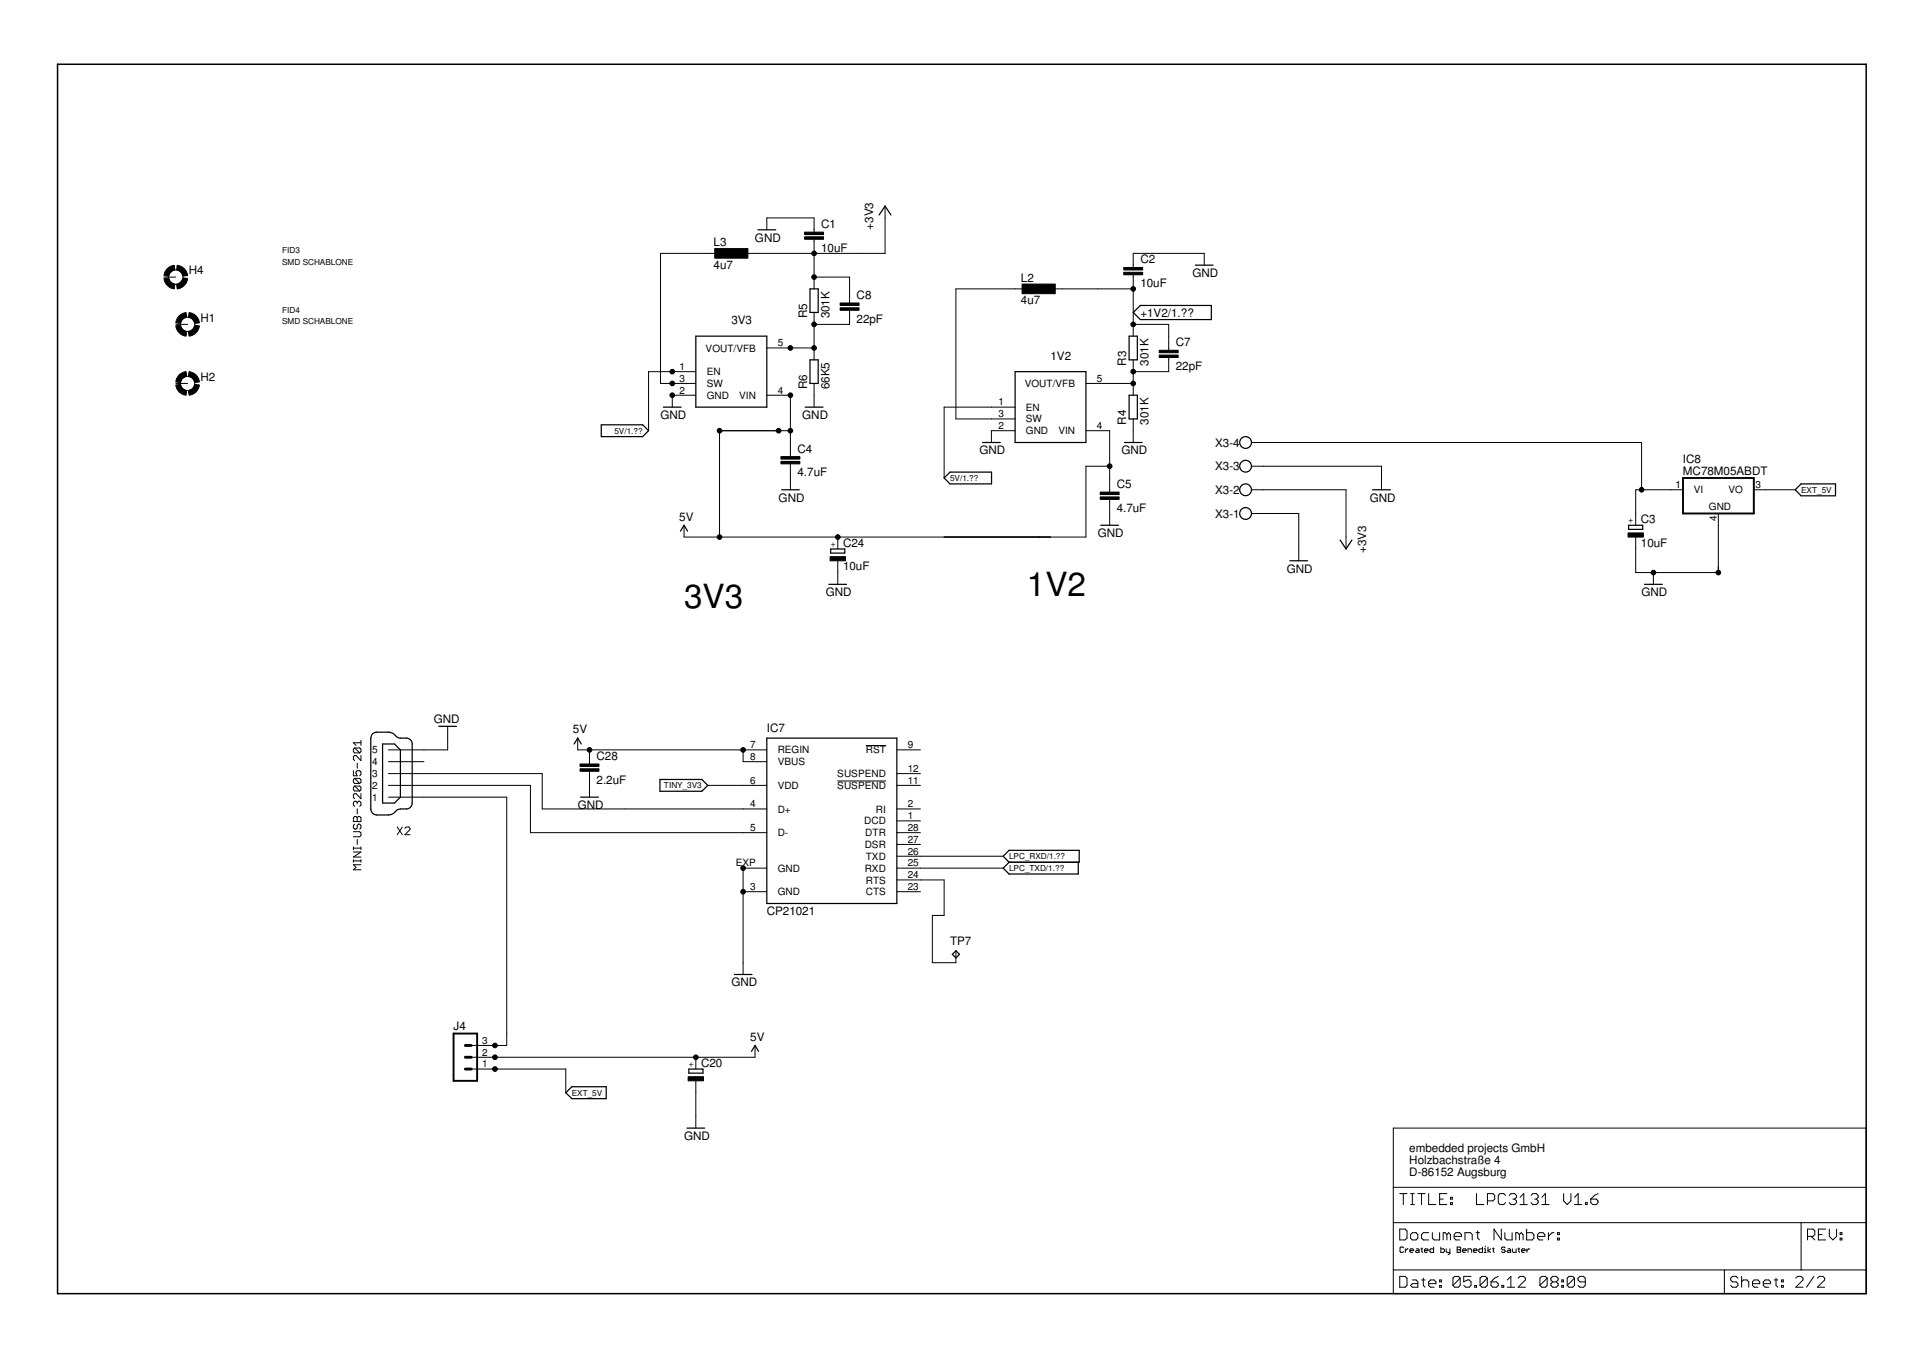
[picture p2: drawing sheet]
<svg xmlns="http://www.w3.org/2000/svg" width="297mm" height="210mm" viewBox="0 0 297 210" stroke-linecap="round" stroke-linejoin="round" font-family="sans-serif">
<g fill="#000" stroke="#000" stroke-width=".15">
<path d="M102 39.1h7.3zM109.3 39.1h1.8zM114.8 39.1h1.8zM116.6 39.1h9.1zM118.4 33.7v1.8zM118.4 33.7h7.3zM125.7 33.7v1.8zM125.7 37.3v1.8zM125.7 35.5v.4zM125.7 37v.3zM125.7 39.1v3.7zM125.7 39.1h7.4z"/>
<path d="M133.1 39.1h3.6zM136.7 31.8v1.9zM136.7 33.7v5.4zM175 39.1v1.9zM186 39.1v1.9zM175 39.1h11zM25.3 42.8h1.9zM27.2 50.1h1.8zM27.2 59.2h1.8zM100.2 57.4h3.6zM102 39.1v20.1zM103.8 57.4h3.7z"/>
<path d="M103.8 59.2h3.7zM102 59.2h1.8zM118.4 53.7h3.7zM125.7 42.8v1.8zM125.7 48.3v1.8zM125.7 53.7v1.9zM125.7 50.1v3.6zM122.1 53.7h3.6zM131.2 44.6v1.8zM131.2 48.3v1.8zM131.2 46.4v.4zM131.2 47.9v.4z"/>
<path d="M125.7 50.1h5.5zM131.2 42.8v1.8zM125.7 42.8h5.5zM147.7 44.6h9.1zM156.8 44.6h1.8zM162.3 44.6h1.8zM164.1 44.6h5.5zM169.6 44.6h5.4zM167.7 59.2h3.7zM175 42.8v1.8zM175 41v.3zM175 42.4v.4z"/>
<path d="M175 50.1v1.8zM175 55.6v1.8zM175 59.2v1.8zM175 57.4v1.8zM171.4 59.2h3.6zM175 44.6v5.5zM180.5 51.9v1.8zM180.5 55.6v1.8zM180.5 53.7v.4zM180.5 55.2v.4zM175 57.4h5.5zM180.5 50.1v1.8z"/>
<path d="M175 50.1h5.5zM100.2 57.4v9.1zM103.8 61h3.7zM103.8 61v1.9zM111.1 66.5v16.5zM111.1 66.5h9.2zM118.4 61h3.7zM122.1 68.3v1.9zM122.1 72v1.8zM122.1 70.2v.3zM122.1 71.6v.4zM122.1 73.8v1.8z"/>
<path d="M122.1 66.5v1.8zM122.1 61v5.5zM120.3 66.5h1.8zM125.7 59.2v1.8zM125.7 61v1.9zM145.8 62.9v10.9zM147.7 44.6v20.1zM153.1 62.9h3.7zM153.1 66.5h3.7zM153.1 64.7h3.7zM153.1 66.5v1.8zM145.8 62.9h7.3z"/>
<path d="M147.7 64.7h5.4zM167.7 72h3.7zM167.7 66.5h3.7zM171.4 73.8v1.8zM171.4 77.5v1.8zM171.4 75.6v.4zM171.4 77.1v.4zM171.4 79.3v1.8zM171.4 72v1.8zM171.4 66.5v5.5zM175 64.7v1.8zM175 66.5v1.8z"/>
<path d="M193.3 79.3h1.8zM193.3 75.6h1.8zM193.3 72h1.8zM193.3 68.3h1.8zM195.1 75.6h12.8zM195.1 72h18.3zM195.1 79.3h5.5zM195.1 68.3h58.5zM200.6 79.3v5.5zM207.9 75.6v7.4zM213.4 73.8v1.8zM213.4 72v1.8z"/>
<path d="M252.7 79.3v1.8zM252.7 75.6v3.7zM252.7 75.6h.9zM253.6 68.3v7.3zM258.1 75.6h1.9zM253.6 75.6h4.5zM270.9 75.6h1.8zM272.7 75.6h4.6zM105.7 81.1v1.9zM111.1 83h18.3zM105.7 83h5.4zM129.4 86.6v1.8z"/>
<path d="M129.4 83v1.8zM129.4 88.4v1.9zM129.4 83h31zM145.8 83h14.6zM160.4 83h7.3zM160.4 83h1.9zM145.8 83h16.5zM167.7 72v11zM200.6 84.8v1.8zM207.9 83v1.8zM252.7 83v1.8zM252.7 84.8v3.6z"/>
<path d="M252.7 88.4h2.7zM255.4 88.4v1.9zM255.4 88.4h10zM265.4 79.3v1.8zM265.4 81.1v6.4zM265.4 87.5v.9zM54.6 119v.8zM54.6 119.8h.6zM54.6 116.9v.4zM54.6 117.3l.2 .2zM54.6 115.7v.4zM54.6 115.7l.2-.2z"/>
<path d="M54.6 114.7h1.2zM54.8 116.7l-.2 .2zM54.6 116.1l.2 .2zM54.8 115.5h.8zM55 119.3v.1zM55.2 119l-.2 .3zM54.8 116.7h.2zM54.6 114.7l.4 .4zM55 119.4l.2 .4zM55.2 119h.4zM55.2 117.9v.8zM55.6 119l.2 .3z"/>
<path d="M54.8 116.3h.8zM55.6 115.5l.2 .2zM54.8 115.5l.8 .8zM55.8 119.3v.3zM55.8 119.6l-.2 .2zM55.8 116.7v.8zM55 116.7l.8 .8zM55.8 115.7v.4zM55.8 116.1l-.2 .2zM55.8 114.3v.8zM60 119.5h5.5zM60 117.6h5.5z"/>
<path d="M60 115.8h5.5zM65.5 115.8h3.7zM69.2 112.2v1.8zM69.2 114v1.8zM65.5 119.5h18.3zM89.2 114v1.8zM91.1 115.8v1.8zM91.1 117.6v.4zM91.1 119.1v.4zM89.2 115.8h1.9zM114.8 115.8h3.6zM114.8 117.6h3.6z"/>
<path d="M114.8 115.8v1.8zM91.1 115.8h23.7zM133.7 115.1h3.2zM138.5 115.8h3.7zM138.5 119.5h3.7zM54.6 134.3l.4-.3zM54.6 133.6h1.2zM54.6 132.8v.4zM54.6 132.4l1.2-.8zM54.6 130.8v.4zM54.6 129.2h1zM54.6 127.5v.4z"/>
<path d="M54.6 127.9l.2 .2zM54.6 126.3v.6zM54.6 126.3l.2-.2zM54.6 123.9v.4zM54.6 123.9l.2-.1zM54.6 122.8v.4zM54.6 123.2l.2 .2zM54.6 121.6v.4zM54.6 121.6l.2-.2zM54.6 120.4v.4zM54.6 120.4l.2-.2zM54.6 127.5l.2-.2z"/>
<path d="M54.8 128.1h.2zM54.8 126.1h.2zM54.6 124.3l.2 .2zM54.8 123.8h.2zM54.8 122.6l-.2 .2zM54.6 122l.2 .2zM54.8 121.4h.8zM54.6 120.8l.2 .2zM54.8 120.2h.8zM54.6 133.6l.4 .4zM55 128.1l.2-.2zM55 126.1l.2 .2z"/>
<path d="M55 123.8l.2 .1zM54.8 122.6h.2zM55.2 129.6v.8zM55.2 127.5v.4zM55.2 127.5l.2-.2zM55.2 126.3l.2-.2zM55.2 126.3v.6zM55.2 124.9v.8zM55.2 123.9v.2zM55.2 123.9l.2-.1zM55.4 127.3h.2zM55.4 126.1h.2z"/>
<path d="M55.4 123.8h.2zM55.6 129.2l.2-.1zM54.6 128.5h1zM55.6 127.3l.2 .2zM55.6 126.1l.2 .2zM55.6 123.8l.2 .1zM54.8 122.2h.8zM55.6 121.4l.2 .2zM54.8 121.4l.8 .8zM54.8 121h.8zM55.6 120.2l.2 .2zM54.8 120.2l.8 .8z"/>
<path d="M54.6 134.3h1.2zM55.8 132.8v.4zM54.6 133h1.2zM54.6 132.4h1.2zM54.6 131.6h1.2zM55.8 130.8v.4zM54.6 131h1.2zM55.8 128.6v.5zM55.6 128.5l.2 .1zM55.8 127.5v.4zM55.8 127.9l-.2 .2zM54.6 126.9h1.2z"/>
<path d="M55.8 126.3v.6zM55.8 123.9v.4zM55.8 124.3l-.2 .2zM55.8 122.6v.8zM55 122.6l.8 .8zM55.8 121.6v.4zM55.6 122.2l.2-.2zM55.8 120.4v.4zM55.8 120.8l-.2 .2zM61.4 127.7l.7 1.2zM62.1 127.7l-.7 1.2zM62.5 128.9l.8-.8z"/>
<path d="M62.7 127.7l-.2 .3zM62.7 127.7h.4zM62.5 128.9h.8zM63.3 128v.1zM63.1 127.7l.2 .3zM60 123.1h5.5zM60 121.3h5.5zM65.5 121.3h16.4zM65.5 123.1h12.8zM78.3 123.1v36.5zM81.9 121.3v7.3zM81.9 128.6h32.9z"/>
<path d="M83.8 119.5v5.4zM91.1 119.5v1.8zM91.1 121.3v1.8zM83.8 124.9h12.7zM114.8 121.3h3.6zM114.8 137.7h3.6zM114.8 124.9h3.6zM114.8 128.6h3.6zM114.8 134.1h3.6zM114.8 134.1v3.6zM114.8 137.7v11zM96.5 124.9h18.3z"/>
<path d="M109.3 121.3h5.5zM129.3 120.6h7.6zM138.5 121.3h3.7zM138.5 124.9h3.7zM138.5 126.8h3.7zM138.5 128.6h3.7zM138.5 130.4h3.7zM138.5 132.2h3.7zM138.5 134.1h3.7zM138.5 135.9h3.7zM138.5 137.7h3.7zM142.2 134.1h12.8z"/>
<path d="M142.2 132.2h12.8zM142.2 135.9h3.6zM145.8 135.9v5.5zM78.3 159.6v1.9zM114.8 148.7v1.8zM144 141.4v7.3zM144 148.7h3.7zM144 141.4h1.8zM147.7 146.9v1.8zM72.8 165.1h3.7zM72.8 163.3h3.7zM72.8 161.5h3.7z"/>
<path d="M76.5 163.3h31zM76.5 165.1h10.9zM76.5 161.5h1.8zM87.4 165.1v3.7zM107.5 166.9v1.9zM107.5 163.3v1.8zM107.5 172.4v1.8zM107.5 163.3h9.1zM107.5 168.8v3.6zM116.6 161.5v1.8zM215.2 174.2h73.1zM288.3 174.2v9.2z"/>
<path d="M215.2 199.8h51.2zM215.2 196.1v3.7zM215.2 196.1h51.2zM215.2 188.8v7.3zM215.2 183.4v5.4zM215.2 183.4h73.1zM215.2 174.2v9.2zM216.2 197.1v1.7zM216.2 198.8h.8zM216.2 184.4h1.1zM216.2 189.8v1.7zM216.2 191.5h.8z"/>
<path d="M216.3 192.7v.6zM216.3 193.3l.1 .1zM216.4 192.6l-.1 .1zM216.4 193.4h.3zM216.4 192.6h.3zM216.7 193.4l.1-.1zM216.8 184.4v1.7zM216.7 192.6l.1 .1zM217 198.8l.3-.3zM216.2 197.1h.8zM217 191.5l.3-.3zM216.2 189.8h.8z"/>
<path d="M217.1 192.9v.5zM217.1 193.2l.3-.3zM217.3 197.4v1.1zM217 197.1l.3 .3zM217.3 190.1v1.1zM217 189.8l.3 .3zM217.4 192.9h.1zM217.8 193v.3zM217.8 193l.1-.1zM218.2 198.3l-.3 .2zM217.9 186.1h.6zM217.9 184.4h.6z"/>
<path d="M217.9 190.7v.5zM217.9 191.2l.3 .3zM217.8 193.3l.1 .1zM217.9 192.9h.3zM218.2 197.7h.5zM217.9 198.5l.3 .3zM218.2 198.3h.8zM218.2 184.4v1.7zM218.2 191.5h.5zM218.2 190.4l-.3 .3zM217.9 193.4h.3zM218.2 192.9l.2 .1z"/>
<path d="M218.4 193v.2zM217.8 193.2h.6zM218.6 193.3l.2-.1zM218.7 197.7l.3 .3zM219 191.2l-.3 .3zM218.2 190.4h.5zM218.8 192.9h.3zM218.6 193.3l.2 .1zM218.8 193.2h.4zM219 198v.8zM218.2 198.8h.8zM219 184.4h1.1z"/>
<path d="M219 190.7v.5zM218.7 190.4l.3 .3zM219.1 192.9l.1 .1zM219.2 193v.4zM218.8 193.4h.4zM219.5 192.9h.2zM219.6 197.7h.5zM219.6 184.4v1.7zM219.6 190.7v.5zM219.6 191.2l.3 .3zM219.6 192.7v.6zM219.6 193.3l.1 .1z"/>
<path d="M219.9 197.4v1.1zM219.9 198.5l.2 .3zM219.9 190.4l-.3 .3zM219.9 191.5h.8zM220 193v.3zM220 193l.2-.1zM220 193.3l.2 .1zM220.2 192.9h.2zM220.2 193.4h.2zM220.4 192.9l.2 .1zM220.6 193v.2zM220 193.2h.6z"/>
<path d="M220.7 198v.5zM220.7 198l.3-.3zM220.7 184.4v1.7zM220.7 186.1h1.1zM219.9 190.4h.8zM220.9 193v.3zM220.9 193l.1-.1zM220.7 198.5l.3 .3zM221 197.7h.5zM220.9 193.3l.1 .1zM221 192.9h.4zM221.3 190.4v.8z"/>
<path d="M221.3 191.2l.2 .3zM221.4 192.6v.8zM221 193.4h.4zM221 198.8h.5zM221.5 197.7l.3 .3zM221.5 191.5h.9zM221.8 198v.3zM220.7 198.3h1.1zM222.4 197.7h.2zM222.4 197.7v.3zM222.4 198.5h.2zM222.4 198.5v.3z"/>
<path d="M222.4 184.4v1.7zM222.4 186.1h1.1zM222.4 185.2h.5zM222.4 190.4v1.1zM222.6 192.6v.8zM222.6 193.4h.4zM222.6 197.7v.3zM222.4 198h.2zM222.6 198.5v.3zM222.4 198.8h.2zM222.9 190.4v1.1zM222.9 190.4h.3z"/>
<path d="M223 193.4l.1-.1zM222.6 192.9h.4zM223.1 193v.3zM223 192.9l.1 .1zM223.2 190.4l.3 .3zM223.4 192.9v.4zM223.4 193.3l.1 .1zM222.4 184.4h1.1zM223.5 190.7v.8zM223.8 190.4l-.3 .3zM223.5 193.4h.5zM223.8 190.4l.2 .3z"/>
<path d="M223.7 193.7h.1zM224 192.9v.7zM224 193.6l-.2 .1zM224 184.9h.3zM224 184.9v.3zM224 185.8h.3zM224 185.8v.3zM224 190.7v.8zM224.3 184.9v.3zM224 185.2h.3zM224.3 185.8v.3zM224 186.1h.3z"/>
<path d="M224.4 197.4v1.1zM224.4 197.4l.3-.3zM224.4 198.5l1.1-1.1zM224.6 190.7v.5zM224.9 190.4l-.3 .3zM224.7 197.1h.6zM224.4 198.5l.3 .3zM224.6 191.2l.3 .3zM224.9 190.4h.6zM225.1 192.6v.8zM225.1 192.6h.4zM225.1 193h.4z"/>
<path d="M225.3 197.1l.2 .3zM224.7 198.8h.6zM224.9 191.5h.6zM225.5 190.4l.2 .3zM225.5 192.6l.1 .1zM225.5 193l.1 .2zM225.1 193.4h.4zM225.5 197.4v1.1zM225.5 198.5l-.2 .3zM225.6 192.7v.2zM225.6 192.9l-.1 .1zM225.6 193.2v.1z"/>
<path d="M225.6 193.3l-.1 .1zM225.7 190.7v.3zM224.6 191h1.1zM225.9 193v.3zM225.9 193l.2-.1zM225.9 193.3l.2 .1zM226.1 192.9h.2zM226.1 197.1v.9zM226.1 198l.6-.3zM226.3 190.4v1.1zM226.3 190.4h.8zM226.1 193.4h.2z"/>
<path d="M226.3 192.9l.2 .1zM226.1 198.5l.3 .3zM226.5 193v.2zM225.9 193.2h.6zM226.7 197.7h.2zM226.8 192.9v.5zM226.8 192.9h.4zM226.9 197.7l.3 .3zM226.4 198.8h.5zM227.1 190.4l.3 .3zM227.2 192.9l.1 .1zM226.1 197.1h1.1z"/>
<path d="M227.2 198v.5zM227.2 198.5l-.3 .3zM227.3 193v.4zM227.4 190.7v.8zM227.6 193v.3zM227.7 192.9l-.1 .1zM227.6 193.3l.1 .1zM227.7 192.9h.3zM227.8 198.5v.3zM227.8 198.5h.3zM228 190.4h.5zM227.7 193.4h.3z"/>
<path d="M228 192.9l.2 .1zM228.1 198.5v.3zM227.8 198.8h.3zM228.1 184.4v1.7zM228.1 186.1h1.1zM228.2 193v.2zM227.6 193.2h.6zM228.3 190.1v1.1zM228.3 191.2l.2 .3zM228.4 193v.3zM228.4 193l.2-.1zM228.4 193.3l.2 .1z"/>
<path d="M228.6 192.9h.4zM228.6 197.4v1.1zM228.6 197.4l.3-.3zM228.6 198.5l1.1-1.1zM228.9 197.1h.6zM228.6 198.5l.3 .3zM229 192.6v.8zM228.6 193.4h.4zM229.3 192.9h.1zM229.3 193.4h.2zM229.4 192.9v.5zM229.4 192.5v.1z"/>
<path d="M229.5 197.1l.2 .3zM228.9 198.8h.6zM229.7 197.4v1.1zM229.7 198.5l-.2 .3zM229.8 184.4v1.7zM229.8 184.4h.8zM229.8 192.6v.8zM229.8 193.2l.5-.3zM229.8 193.2l.5 .2zM230.3 198v.5zM230.3 198.5l.3 .3zM230.5 192.9h.3z"/>
<path d="M230.6 198.8h.6zM230.6 184.4l.3 .2zM229.8 185.5h.8zM230.7 192.7v.6zM230.7 193.3l.1 .1zM230.8 189.8v1.7zM230.8 189.8l1.1 1.7zM230.9 197.4l-.6 .6zM230.9 184.6v.6zM230.9 185.2l-.3 .3zM231.2 198.8l.2-.3zM230.3 198h.9z"/>
<path d="M230.9 197.4l.5-.3zM231.4 198.3v.2zM231.2 198l.2 .3zM231.4 184.6v1.2zM231.4 185.8l.3 .3zM231.7 184.4l-.3 .2zM231.7 186.1h.6zM231.9 189.8v1.7zM231.9 192.7v.2zM231.9 192.9l.2 .1zM232 198.5v.3zM232 198.5h.3z"/>
<path d="M231.9 192.7l.2-.1zM232.1 193h.3zM231.9 193.3l.2 .1zM232.3 198.5v.3zM232 198.8h.3zM231.7 184.4h.6zM232.6 185.8l-.3 .3zM232.1 192.6h.3zM232.4 193l.1 .2zM232.1 193.4h.3zM232.4 190.4v.8zM232.4 191.2l.3 .3z"/>
<path d="M232.4 192.6l.1 .1zM232.5 193.2v.1zM232.5 193.3l-.1 .1zM232.3 184.4l.3 .2zM232.7 191.5h.9zM232.9 193.2l-.1 .1zM232.8 197.7l.6-.6zM232.8 198.8h1.2zM232.9 192.9h.3zM232.8 193.3l.1 .1zM232.9 193.2h.4zM233.4 184.4l-.3 .2z"/>
<path d="M233.2 192.9l.1 .1zM233.3 193v.4zM232.9 193.4h.4zM233.4 197.1v1.7zM233.4 184.4h.6zM233.1 185.8l.3 .3zM233.6 190.4v1.1zM233.6 192.9v.4zM233.6 193.3l.2 .1zM233.8 193.4h.4zM234 184.4l.2 .2zM233.7 185.2h.3z"/>
<path d="M234 185.2l.2 .3zM233.4 186.1h.6zM234.1 190.4v1.1zM234.1 190.4h.3zM234.2 192.9v.5zM234.2 184.6v.3zM234 185.2l.2-.3zM234.2 185.5v.3zM234.2 185.8l-.2 .3zM234.4 190.4l.3 .3zM234.5 192.9h.2zM234.5 198.8l1.1-1.1z"/>
<path d="M234.6 192.7v.6zM234.6 193.3l.1 .1zM234.7 190.7v.8zM234.7 190.7l.3-.3zM234.5 197.4l.3-.3zM234.8 184.9l.6-.5zM234.8 186.1h1.1zM235 190.4l.3 .3zM235 193v.3zM235.2 192.9l-.2 .1zM235 193.3l.2 .1zM235.2 192.9h.2z"/>
<path d="M235.3 190.7v.8zM234.8 197.1h.5zM235.4 184.4v1.7zM235.2 193.4h.2zM235.4 192.9l.2 .1zM235.6 193v.2zM235 193.2h.6zM234.5 198.8h1.1zM235.6 197.4v.3zM235.3 197.1l.3 .3zM235.8 189.8v1.7zM235.8 191.5h.9z"/>
<path d="M235.9 192.9v.5zM235.9 193.2l.3-.3zM236.2 192.9h.1zM236.5 184.6l.3-.2zM236.7 191.5l.2-.3zM235.8 190.4h.9zM236.8 184.4h.5zM236.5 185.8l.3 .3zM236.9 190.7v.5zM236.7 190.4l.2 .3zM237.3 184.4l.3 .2zM237 185.2h.3z"/>
<path d="M237.3 185.2l.3 .3zM236.8 186.1h.5zM237.5 190.7v.5zM237.8 190.4l-.3 .3zM237.6 184.6v.3zM237.3 185.2l.3-.3zM237.6 185.5v.3zM237.6 185.8l-.3 .3zM237.5 191.2l.3 .3zM237.8 190.4h.5zM237.9 197.4v1.1zM237.9 197.4l.3-.3z"/>
<path d="M237.9 198.5l1.1-1.1zM238.2 197.1h.5zM237.9 198.5l.3 .3zM238.7 184.4l-.5 .5zM238.2 186.1h1.1zM237.8 191.5h.5zM238.3 190.4l.3 .3zM238.6 190.7v.3zM237.5 191h1.1zM238.7 197.1l.3 .3zM238.2 198.8h.5zM238.7 184.4v1.7z"/>
<path d="M239 197.4v1.1zM238.7 198.8l.3-.3zM239.2 190.4v1.1zM239.2 191l.6-.6zM239.6 197.4l.2-.3zM239.6 198.3v.2zM239.6 198.3l.2-.3zM239.6 197.4v.3zM239.8 190.4h.2zM239.8 197.1h.6zM239.6 198.5l.2 .3zM239.6 197.7l.2 .3z"/>
<path d="M239.8 198h.6zM240.4 197.1l.3 .3zM240.4 198l.3 .3zM239.8 198.8h.6zM240.6 190.4h.3zM240.6 190.4v.3zM240.6 191.2h.3zM240.6 191.2v.3zM240.7 197.4v.3zM240.7 197.7l-.3 .3zM240.7 198.3v.2zM240.4 198.8l.3-.3z"/>
<path d="M240.9 190.4v.3zM240.6 190.7h.3zM240.9 191.2v.3zM240.6 191.5h.3zM241.2 197.7h.3zM241.2 197.7v.3zM241.2 198.5h.3zM241.2 198.5v.3zM241.5 197.7v.3zM241.2 198h.3zM241.5 198.5v.3zM241.2 198.8h.3z"/>
<path d="M241.5 184.4v1.1zM241.5 185.5l.6 .6zM242.1 197.4v1.1zM242.1 197.4l.3-.3zM242.1 198.5l1.1-1.1zM242.1 186.1l.6-.6zM242.4 197.1h.5zM242.1 198.5l.3 .3zM242.7 184.4v1.1zM242.9 197.1l.3 .3zM242.4 198.8h.5zM243.2 197.4v1.1z"/>
<path d="M243.2 198.5l-.3 .3zM243.8 184.4l-.6 .5zM243.2 186.1h1.1zM243.8 198.5l.2 .3zM243.8 197.4v.3zM243.8 197.7l.2 .3zM243.8 184.4v1.7zM244 198.8h.6zM243.8 197.4l.2-.3zM244 198h.9zM244.6 198.8l.3-.3zM244 197.1h.6z"/>
<path d="M244.9 197.4v1.1zM244.6 197.1l.3 .3zM244.9 185.8v.3zM244.9 185.8h.3zM245.2 185.8v.3zM244.9 186.1h.3zM245.7 185.2v.6zM245.7 185.8l.3 .3zM246 186.1h.6zM246.3 184.6l-.6 .6zM246.8 185.8l-.2 .3zM245.7 185.2h.9z"/>
<path d="M246.3 184.6l.5-.2zM246.8 185.5v.3zM246.6 185.2l.2 .3zM266.4 196.1v3.7zM266.4 196.1h11.8zM266.4 199.8h21.9zM267.3 197.4v.3zM267.3 197.7l.3 .3zM267.6 197.1l-.3 .3zM267.6 198h.6zM267.3 198.5l.3 .3zM267.6 197.1h.6z"/>
<path d="M268.2 198l.3 .3zM267.6 198.8h.6zM268.2 197.1l.3 .3zM268.5 198.3v.2zM268.5 198.5l-.3 .3zM269 197.1v1.7zM269.3 197.7l-.3 .3zM269.3 197.7h.5zM269.8 197.7l.3 .3zM270.1 198v.8zM270.7 198v.5zM271 197.7l-.3 .3z"/>
<path d="M270.7 198.5l.3 .3zM271 197.7h.5zM271 198.8h.5zM271.5 197.7l.3 .3zM271.8 198v.3zM270.7 198.3h1.1zM272.4 198v.5zM272.4 198l.3-.3zM272.4 198.5l.3 .3zM272.7 197.7h.5zM272.7 198.8h.5zM273.2 197.7l.3 .3z"/>
<path d="M273.5 198v.3zM272.4 198.3h1.1zM274.1 197.7h.5zM274.3 197.4v1.1zM274.3 198.5l.3 .3zM275.2 197.7h.3zM275.2 197.7v.3zM275.2 198.5h.3zM275.2 198.5v.3zM275.5 197.7v.3zM275.2 198h.3zM275.5 198.5v.3z"/>
<path d="M275.2 198.8h.3zM277.4 198.8l1.1-1.1zM277.4 197.4l.3-.3zM277.7 197.1h.5zM278.2 188.8v7.3zM215.2 188.8h63zM278.2 196.1h10.1zM277.4 198.8h1.1zM278.5 197.4v.3zM278.2 197.1l.3 .3zM280.2 197.1l-1.1 1.7zM279.2 189.8v1.7z"/>
<path d="M279.2 189.8h.9zM279.8 191l.5 .5zM280.1 189.8l.2 .3zM279.2 191h.9zM280.3 190.1v.6zM280.3 190.7l-.2 .3zM280.7 198.8l1.2-1.1zM280.9 189.8v1.7zM280.9 191.5h1.1zM280.9 190.7h.5zM280.7 197.4l.3-.3zM281 197.1h.6z"/>
<path d="M280.7 198.8h1.2zM281.9 197.4v.3zM281.6 197.1l.3 .3zM280.9 189.8h1.1zM282.6 189.8v1.2zM282.6 191l.5 .5zM283.1 191.5l.6-.5zM283.7 189.8v1.2zM284.2 190.4h.3zM284.2 190.4v.3zM284.2 191.2h.3zM284.2 191.2v.3z"/>
<path d="M284.5 190.4v.3zM284.2 190.7h.3zM284.5 191.2v.3zM284.2 191.5h.3zM278.2 188.8h10.1zM288.3 188.8v7.3zM288.3 196.1v3.7zM288.3 183.4v5.4z"/>
<path d="M25.3 43l.8-.1a1.13 1.13 0 0 0 .9 1l-.1 .7a1.81 1.81 0 0 1-1.6-1.6z" fill-rule="evenodd"/>
<path d="M25.8 41.5l.6-.4 .5-.1 .1 .7a1.08 1.08 0 0 0-.9 1l-.8-.1 .2-.5z" fill-rule="evenodd"/>
<path d="M27.3 43.9a1.19 1.19 0 0 0 1-1l.7 .1a1.86 1.86 0 0 1-1.6 1.6z" fill-rule="evenodd"/>
<path d="M27.2 50.3l.7-.1a1.08 1.08 0 0 0 .9 1l-.1 .7a1.81 1.81 0 0 1-1.5-1.6z" fill-rule="evenodd"/>
<path d="M27.2 59.5l.7-.1a1.08 1.08 0 0 0 .9 .9l-.1 .7a1.76 1.76 0 0 1-1.5-1.5z" fill-rule="evenodd"/>
<path d="M27.4 41a1.81 1.81 0 0 1 1.6 1.6l-.7 .1a1.14 1.14 0 0 0-1-1z" fill-rule="evenodd"/>
<path d="M27.7 48.8l.5-.4 .5-.1 .1 .7a1.08 1.08 0 0 0-.9 1l-.7-.1 .1-.5z" fill-rule="evenodd"/>
<path d="M27.7 57.9l.5-.4 .5-.1 .1 .7a1.14 1.14 0 0 0-.9 1l-.7-.1 .1-.5z" fill-rule="evenodd"/>
<path d="M30.1 50.2l.7 .1a1.81 1.81 0 0 1-1.6 1.6l-.1-.7a1.14 1.14 0 0 0 1-1z" fill-rule="evenodd"/>
<path d="M29.2 48.3a1.76 1.76 0 0 1 1.6 1.6l-.7 .1a1.14 1.14 0 0 0-1-1z" fill-rule="evenodd"/>
<path d="M29.2 57.4a1.76 1.76 0 0 1 1.6 1.6l-.7 .1a1.14 1.14 0 0 0-1-1z" fill-rule="evenodd"/>
<path d="M29.1 60.3a1.08 1.08 0 0 0 1-.9l.7 .1a1.76 1.76 0 0 1-1.6 1.5z" fill-rule="evenodd"/>
<circle cx="125.7" cy="39.1" r=".36"/>
<circle cx="103.8" cy="59.2" r=".36"/>
<circle cx="103.8" cy="57.4" r=".36"/>
<circle cx="122.1" cy="53.7" r=".36"/>
<circle cx="125.7" cy="42.8" r=".36"/>
<circle cx="125.7" cy="50.1" r=".36"/>
<circle cx="125.7" cy="53.7" r=".36"/>
<circle cx="175" cy="57.4" r=".36"/>
<circle cx="175" cy="44.6" r=".36"/>
<circle cx="175" cy="59.2" r=".36"/>
<circle cx="175" cy="50.1" r=".36"/>
<circle cx="103.8" cy="61" r=".36"/>
<circle cx="111.1" cy="66.5" r=".36"/>
<circle cx="120.3" cy="66.5" r=".36"/>
<circle cx="122.1" cy="66.5" r=".36"/>
<circle cx="122.1" cy="61" r=".36"/>
<circle cx="171.4" cy="72" r=".36"/>
<circle cx="253.6" cy="75.6" r=".36"/>
<circle cx="111.1" cy="83" r=".36"/>
<circle cx="129.4" cy="83" r=".36"/>
<circle cx="255.4" cy="88.4" r=".36"/>
<circle cx="265.4" cy="88.4" r=".36"/>
<circle cx="91.1" cy="115.8" r=".36"/>
<circle cx="114.8" cy="115.8" r=".36"/>
<circle cx="114.8" cy="137.7" r=".36"/>
<circle cx="114.8" cy="134.1" r=".36"/>
<circle cx="76.5" cy="163.3" r=".36"/>
<circle cx="76.5" cy="161.5" r=".36"/>
<circle cx="76.5" cy="165.1" r=".36"/>
<circle cx="107.5" cy="163.3" r=".36"/>
</g>
<g fill="#000" stroke="#000" stroke-width=".19">
<path d="M117.1 35.5h2.7zM136.7 31.8l-.9 1.4zM136.7 31.8l.9 1.4zM107.5 51.9h10.9zM118.4 51.9v11zM125.1 44.6v3.7zM125.1 55.6v3.6zM126.4 44.6v3.7zM125.1 44.6h1.3zM125.1 48.3h1.3zM126.4 55.6v3.6zM125.1 55.6h1.3z"/>
<path d="M125.1 59.2h1.3zM156.8 57.4h10.9zM167.7 57.4v10.9zM174.4 51.9v3.7zM175 48.3l1.1-1.1zM175 48.3l1.1 1.1zM175.7 51.9v3.7zM174.4 51.9h1.3zM174.4 55.6h1.3zM176.1 47.2h11zM176.1 49.4h11zM184.6 41h2.8z"/>
<path d="M187.1 47.2v2.2zM92.9 65.6v1.8zM92.9 67.4h6.4zM92.9 65.6h6.4zM100.2 66.5l-.9 .9zM99.3 65.6l.9 .9zM102.5 62.9h2.7zM107.5 51.9v11zM107.5 62.9h10.9zM120.7 75.6h2.8zM124.4 62.9h2.7zM145.8 73.8l.9-.9z"/>
<path d="M145.8 73.8l.9 .9zM146.7 72.9h6.5zM146.7 74.7h6.5zM151.8 68.3h2.7zM153.2 72.9v1.8zM156.8 57.4v10.9zM156.8 68.3h10.9zM173.7 68.3h2.7zM174.4 61v3.7zM175.7 61v3.7zM174.4 61h1.3zM174.4 64.7h1.3z"/>
<path d="M212 75.6h2.8zM278.2 74.7l-.9 .9zM277.3 75.6l.9 1zM278.2 74.7h5.3zM278.2 76.6h5.3zM283.5 74.7v1.9zM105.7 81.1l-.6 .9zM105.7 81.1l.5 .9zM128 90.3h2.8zM128.3 85.4h2.2zM128.3 84.8v.6zM128.3 84.8h2.2z"/>
<path d="M130.5 84.8v.6zM170 81.1h2.8zM199.2 86.6h2.8zM207 83.4l.9 1.4zM208.8 83.4l-.9 1.4zM251.6 81.8h2.1zM251.6 81.1v.7zM251.6 81.1h2.1zM253.7 81.1v.7zM254 90.3h2.8zM57.3 114v10.9zM59.1 114.9v9.1z"/>
<path d="M58.2 113.1h1.8zM59.1 114.9h1.8zM60.9 114.9l.9 .9zM61.8 114h1zM67.8 112.2h2.7zM89.2 114l-.5 .9zM89.2 114l.6 .9zM118.4 114h20.1zM138.5 114v25.5zM59.1 124h1.8zM58.2 125.9h1.8zM60.9 124l.9-.9z"/>
<path d="M61.8 115.8v7.3zM61.8 124.9h1zM63.7 114.9v9.1zM89.7 123.1h2.7zM101.9 120.4v1.8zM101.9 122.2h6.5zM101.9 120.4h6.5zM109.3 121.3l-.9 .9zM108.4 120.4l.9 .9zM118.4 114v25.5zM118.4 139.5h20.1zM155.9 133.2l-.9 .9z"/>
<path d="M155 134.1l.9 .9zM155 132.2l.9-.9zM155 132.2l.9 1zM155.9 133.2h10.7zM155.9 135h10.7zM155.9 131.3h10.8zM155.9 133.2h10.8zM166.6 133.2v1.8zM166.7 131.3v1.9zM113.4 150.5h2.8zM147.7 146.9l-.6 .5zM147.7 146.9l.5 .5z"/>
<path d="M147.1 147.4l.6 .6zM147.7 148l.5-.6zM87.4 168.8l.9-1zM87.4 168.8l.9 .9zM88.3 167.8h5.3zM88.3 169.7h5.3zM93.6 167.8v1.9zM106.1 174.2h2.8zM106.4 165.8h2.2zM106.4 165.1v.7zM106.4 165.1h2.2zM108.6 165.1v.7z"/>
<path d="M116.6 161.5l-.5 .9zM116.6 161.5l.6 .9z"/>
</g>
<path d="M8.9 9.9v189.9zM8.9 9.9h279.4zM8.9 199.8h279.4zM288.3 9.9v189.9z" fill="#000" stroke="#000" stroke-width=".23"/>
<g fill="#000" stroke="#000" stroke-width=".15">
<path d="M110.4 38.4h5.1v1.5h-5.1zM124.3 36.6h2.9v.4h-2.9zM124.3 35.9h2.9v.3h-2.9zM129.8 47.5h2.9v.4h-2.9zM129.8 46.8h2.9v.4h-2.9zM157.9 43.9h5.1v1.5h-5.1zM173.6 42.1h2.9v.3h-2.9zM173.6 41.3h2.9v.4h-2.9zM179.1 54.8h2.9v.4h-2.9zM179.1 54.1h2.9v.4h-2.9zM120.6 71.3h2.9v.3h-2.9zM120.6 70.5h2.9v.4h-2.9z"/>
<path d="M169.9 76.7h3v.4h-3zM169.9 76h3v.4h-3zM128.2 86h2.4v.6h-2.4zM251.5 82.3h2.3v.7h-2.3zM89.6 118.7h2.9v.4h-2.9zM89.6 118h2.9v.4h-2.9zM106.3 166.3h2.4v.6h-2.4z"/>
</g>
<g fill="none" stroke="#000" stroke-width=".19">
<path d="M58.2 113.1a.9 .9 0 0 0-.9 .9M60 113.1a2.09 2.09 0 0 1 1.4 .8l.4 .1M62.8 114h.2a.92 .92 0 0 1 .7 .9M57.3 124.9a.94 .94 0 0 0 .9 1M61.8 124.9l-.4 .2-.3 .2a1.4 1.4 0 0 1-1.1 .6M63.7 124a.9 .9 0 0 1-.9 .9"/>
<circle cx="192.4" cy="75.6" r=".91"/>
<circle cx="192.4" cy="72" r=".91"/>
<circle cx="192.4" cy="79.3" r=".91"/>
<circle cx="192.4" cy="68.3" r=".91"/>
</g>
<g fill="none" stroke="#000" stroke-width=".15">
<circle cx="27.2" cy="42.8" r="1.1"/>
<circle cx="29" cy="50.1" r="1.1"/>
<circle cx="29" cy="59.2" r="1.1"/>
</g>
<path d="M260 79.3h10.9zM260 73.8v5.5zM270.9 73.8v5.5zM260 73.8h10.9zM70.1 159.6v7.3zM70.1 159.6h3.6zM70.1 166.9h3.6zM73.7 159.6v7.3z" fill="#000" stroke="#000" stroke-width=".3"/>
<path d="M71.9 161.5h.9zM71.9 163.3h.9zM71.9 165.1h.9z" fill="#000" stroke="#000" stroke-width=".44"/>
<g font-size="5.1">
<text x="105.7" y="93.9">3V3</text>
<text x="158.6" y="92.1">1V2</text>
</g>
<g font-size="1.8">
<text x="126.8" y="35.2">C1</text>
<text x="134.9" y="35.5" transform="rotate(-90 134.9 35.5)">+3V3</text>
<text x="110.2" y="41.5">4u7</text>
<text x="110.2" y="38.1">L3</text>
<text x="116.6" y="37.3">GND</text>
<text x="126.8" y="38.9">10uF</text>
<text x="176.1" y="40.7">C2</text>
<text x="29.2" y="42.4">H4</text>
<text x="132.3" y="46.2">C8</text>
<text x="157.7" y="47">4u7</text>
<text x="157.7" y="43.5">L2</text>
<text x="176.1" y="44.3">10uF</text>
<text x="184.2" y="42.8">GND</text>
<text x="31" y="49.7">H1</text>
<text x="113" y="50.1">3V3</text>
<text x="124.7" y="49.2" transform="rotate(-90 124.7 49.2)">R5</text>
<text x="128.1" y="49.2" transform="rotate(-90 128.1 49.2)">301K</text>
<text x="132.3" y="49.8">22pF</text>
<text x="176.1" y="48.9">+1V2/1.??</text>
<text x="181.6" y="53.5">C7</text>
<text x="31" y="58.8">H2</text>
<text x="162.3" y="55.6">1V2</text>
<text x="174" y="56.5" transform="rotate(-90 174 56.5)">R3</text>
<text x="177.4" y="56.5" transform="rotate(-90 177.4 56.5)">301K</text>
<text x="181.6" y="57.1">22pF</text>
<text x="102" y="64.7">GND</text>
<text x="123.9" y="64.7">GND</text>
<text x="124.7" y="60.1" transform="rotate(-90 124.7 60.1)">R6</text>
<text x="128.1" y="60.1" transform="rotate(-90 128.1 60.1)">66K5</text>
<text x="174" y="65.6" transform="rotate(-90 174 65.6)">R4</text>
<text x="177.4" y="65.6" transform="rotate(-90 177.4 65.6)">301K</text>
<text x="123.2" y="69.9">C4</text>
<text x="151.3" y="70.2">GND</text>
<text x="173.2" y="70.2">GND</text>
<text x="187.7" y="69">X3-4</text>
<text x="260" y="71.5">IC8</text>
<text x="120.3" y="77.5">GND</text>
<text x="123.2" y="73.6">4.7uF</text>
<text x="172.5" y="75.4">C5</text>
<text x="187.7" y="76.3">X3-2</text>
<text x="187.7" y="72.6">X3-3</text>
<text x="211.6" y="77.5">GND</text>
<text x="260" y="73.4">MC78M05ABDT</text>
<text x="104.9" y="80.4">5V</text>
<text x="169.6" y="83">GND</text>
<text x="172.5" y="79">4.7uF</text>
<text x="187.7" y="79.9">X3-1</text>
<text x="253.5" y="80.8">C3</text>
<text x="130.2" y="88.1">10uF</text>
<text x="130.2" y="84.4">C24</text>
<text x="198.8" y="88.4">GND</text>
<text x="211" y="85.4" transform="rotate(-90 211 85.4)">+3V3</text>
<text x="253.5" y="84.4">10uF</text>
<text x="127.6" y="92.1">GND</text>
<text x="253.6" y="92.1">GND</text>
<text x="67" y="111.6">GND</text>
<text x="88.5" y="113.3">5V</text>
<text x="118.4" y="113.1">IC7</text>
<text x="92.2" y="117.4">C28</text>
<text x="89.2" y="125">GND</text>
<text x="92.2" y="121">2.2uF</text>
<text x="118.4" y="141.4">CP21021</text>
<text x="146.7" y="145.9">TP7</text>
<text x="113" y="152.3">GND</text>
<text x="70.1" y="159.1">J4</text>
<text x="115.9" y="160.7">5V</text>
<text x="108.3" y="164.8">C20</text>
<text x="105.7" y="176.1">GND</text>
<text x="217.7" y="178">embedded projects GmbH</text>
<text x="217.7" y="179.8">Holzbachstraße 4</text>
<text x="217.7" y="181.6">D-86152 Augsburg</text>
</g>
<g font-size="1.5">
<text x="120.1" y="53.5">5</text>
<text x="104.9" y="57.1">1</text>
<text x="104.9" y="59">3</text>
<text x="109" y="54.3">VOUT/VFB</text>
<text x="109.2" y="57.9">EN</text>
<text x="109.2" y="59.8">SW</text>
<text x="158.3" y="59.8">VOUT/VFB</text>
<text x="169.4" y="59">5</text>
<text x="104.9" y="60.8">2</text>
<text x="109.2" y="61.6">GND</text>
<text x="114.2" y="61.6">VIN</text>
<text x="120.1" y="60.8">4</text>
<text x="154.2" y="62.6">1</text>
<text x="154.2" y="64.4">3</text>
<text x="158.5" y="63.4">EN</text>
<text x="158.5" y="65.2">SW</text>
<text x="154.2" y="66.3">2</text>
<text x="158.5" y="67.1">GND</text>
<text x="163.5" y="67.1">VIN</text>
<text x="169.4" y="66.3">4</text>
<text x="258.8" y="75.4">1</text>
<text x="261.6" y="76.2">VI</text>
<text x="267" y="76.2">VO</text>
<text x="271.2" y="75.4">3</text>
<text x="264" y="78.8">GND</text>
<text x="265.2" y="80.4" transform="rotate(-90 265.2 80.4)">4</text>
<text x="57.5" y="118.2">4</text>
<text x="57.5" y="116.4">5</text>
<text x="115.9" y="115.6">7</text>
<text x="115.9" y="117.4">8</text>
<text x="120.1" y="116.4">REGIN</text>
<text x="120.1" y="118.2">VBUS</text>
<text x="133.7" y="116.4">RST</text>
<text x="140.2" y="115.6">9</text>
<text x="140.2" y="119.2">12</text>
<text x="57.5" y="123.7">1</text>
<text x="57.5" y="121.9">2</text>
<text x="57.5" y="120">3</text>
<text x="115.9" y="121">6</text>
<text x="115.9" y="124.7">4</text>
<text x="120.1" y="121.8">VDD</text>
<text x="120.1" y="125.5">D+</text>
<text x="129.3" y="120">SUSPEND</text>
<text x="129.3" y="121.9">SUSPEND</text>
<text x="135.3" y="125.5">RI</text>
<text x="140.2" y="121">11</text>
<text x="140.2" y="124.7">2</text>
<text x="115.9" y="128.3">5</text>
<text x="120.1" y="129.2">D-</text>
<text x="133.5" y="127.3">DCD</text>
<text x="133.6" y="131">DSR</text>
<text x="133.7" y="129.2">DTR</text>
<text x="140.2" y="126.5">1</text>
<text x="140.2" y="128.3">28</text>
<text x="140.2" y="130.2">27</text>
<text x="113.7" y="133.8">EXP</text>
<text x="115.9" y="137.5">3</text>
<text x="120.1" y="134.6">GND</text>
<text x="133.6" y="134.6">RXD</text>
<text x="133.7" y="132.8">TXD</text>
<text x="133.7" y="136.5">RTS</text>
<text x="140.2" y="132">26</text>
<text x="140.2" y="133.8">25</text>
<text x="140.2" y="135.7">24</text>
<text x="140.2" y="137.5">23</text>
<text x="120.1" y="138.3">GND</text>
<text x="133.7" y="138.3">CTS</text>
<text x="74.5" y="161.2">3</text>
<text x="74.5" y="164.9">1</text>
<text x="74.5" y="163">2</text>
</g>
<g font-size="1.3">
<text x="43.6" y="41">SMD SCHABLONE</text>
<text x="43.6" y="39.1">FID3</text>
<text x="43.6" y="50.1">SMD SCHABLONE</text>
<text x="43.6" y="48.3">FID4</text>
<text x="94.9" y="67">5V/1.??</text>
<text x="146.7" y="74.3">5V/1.??</text>
<text x="278.2" y="76.1">EXT_5V</text>
<text x="252.2" y="80.8" transform="rotate(-90 252.2 80.8)">+</text>
<text x="129" y="84.5" transform="rotate(-90 129 84.5)">+</text>
<text x="102.6" y="121.8">TINY_3V3</text>
<text x="155.9" y="134.5">LPC_TXD/1.??</text>
<text x="155.9" y="132.7">LPC_RXD/1.??</text>
<text x="107.1" y="164.8" transform="rotate(-90 107.1 164.8)">+</text>
<text x="88.3" y="169.2">EXT_5V</text>
</g>
</svg>
